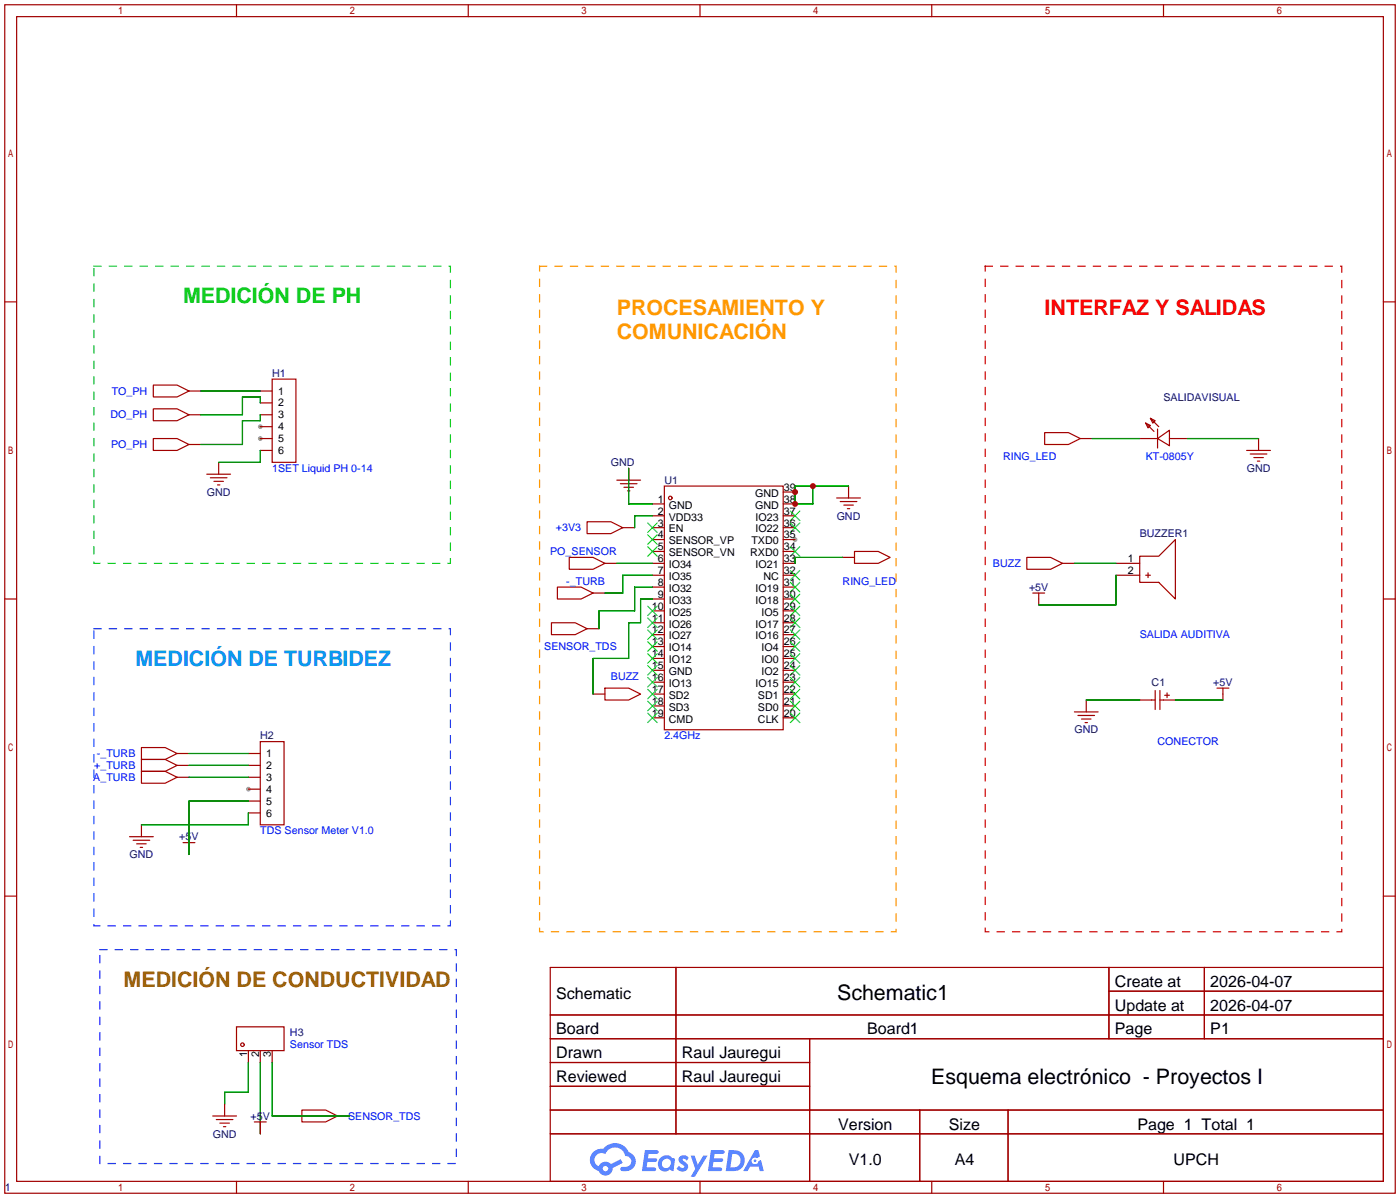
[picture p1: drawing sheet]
<svg xmlns="http://www.w3.org/2000/svg" width="299mm" height="256mm" viewBox="0 0 299 256" stroke-linecap="round" stroke-linejoin="round" font-family="sans-serif">
<g fill="#999">
<circle cx="169.9" cy="115.3" r=".51"/>
<circle cx="55.6" cy="91.2" r=".51"/>
<circle cx="55.6" cy="93.7" r=".51"/>
<circle cx="53.1" cy="168.7" r=".51"/>
</g>
<g fill="none" stroke="#a10000" stroke-width=".25">
<path d="M1 1h297.2v254h-297.2zM3.6 3.6h292.1v248.9h-292.1zM50.5 1v2.6M100.1 1v2.6M149.6 1v2.6M199.1 1v2.6M248.7 1v2.6M1 64.5h2.6M295.7 64.5h2.5M1 128h2.6M295.7 128h2.5M1 191.5h2.6"/>
<path d="M295.7 191.5h2.5M117.6 206.8h178.1v45.7h-178.1zM117.6 216.9h178.1M144.5 206.8v35.5M237 206.8v15.2M237 211.8h58.7M257.4 206.8v15.2M117.6 222h178.1M117.6 227.1h55.4M117.6 237.2h178.1M117.6 232.2h55.4M173 222v30.5"/>
<path d="M196.6 237.2v15.3M215.4 237.2v15.3M50.5 252.5v2.5M100.1 252.5v2.5M117.6 242.3h178.1M149.6 252.5v2.5M199.1 252.5v2.5M248.7 252.5v2.5"/>
</g>
<g fill="#5487ff">
<path d="M145.3 247.2a1.3 1.3 0 0 1 1.9 .2l-.4 .7a.54 .54 0 0 0-.9-.3l.1 .2a1.34 1.34 0 0 1 .9 1.8 1.47 1.47 0 0 1-2.3 0l.5-.6 .8 .4a.31 .31 0 0 0 .4-.3 .31 .31 0 0 0-.3-.3 1.12 1.12 0 0 1-.7-1.8z"/>
<path d="M147.6 247h.9l.6 1.9 1.2-1.9h.9l-2.7 4.5h-.9l1-1.7z"/>
<path d="M137.8 245.8h1.7a1.31 1.31 0 0 1 1.2 .2 .4 .4 0 0 1-.3 .6h-1.8l-.1 .9h1.6a.4 .4 0 0 1 .4 .5 .4 .4 0 0 1-.5 .3h-1.6l-.2 1.2h1.4a.46 .46 0 0 1 .5 .1 .46 .46 0 0 1 .1 .5l-.4 .2h-2.6z"/>
<path d="M151.9 245.8h1.7a1.32 1.32 0 0 1 1.2 .2 .39 .39 0 0 1-.3 .6h-1.8l-.1 .9h1.6a.4 .4 0 0 1 .4 .5 .4 .4 0 0 1-.4 .3h-1.7l-.2 1.2h1.4a.46 .46 0 0 1 .5 .1 .46 .46 0 0 1 .1 .5l-.4 .2h-2.6z"/>
<path d="M161.3 245.8h.8l.3 1.4-.6 .3a.75 .75 0 0 0-1.1 .3 .75 .75 0 0 0 .5 1 .75 .75 0 0 0 .9-.6l.5-.3 .6 2.4h-.8l-.3-1h-1.8l-.5 1h-1z"/>
<path d="M155.7 245.8l-.6 4.5h1.5a2.27 2.27 0 0 0 2.6-2.3 2.27 2.27 0 0 0-2.7-2.2zM156.5 246.6a1.5 1.5 0 0 1 1.8 1.5 1.5 1.5 0 0 1-1.9 1.4h-.3z"/>
<path d="M141.2 247.4a1.6 1.6 0 0 0-.3 2.3 1.6 1.6 0 0 0 2.3 .2l.7 .4 .3-2.5-.1-.3h-.5a1.58 1.58 0 0 0-2.4-.1zM141.8 248a.98 .98 0 0 1 1.6 .4 .98 .98 0 0 1-1.1 1.2 .94 .94 0 0 1-.9-.6 .94 .94 0 0 1 .4-1z"/>
<path d="M126.8 246.2a2.37 2.37 0 0 0 1.1 4 1.54 1.54 0 0 0 1.8 1 1.54 1.54 0 0 0 1.2-1.6l2.2-1.1-.5-.8-2 1.1a1.57 1.57 0 0 0-2.7 .5 1.5 1.5 0 0 1-.7-2.1 1.5 1.5 0 0 1 2.2-.6 2.23 2.23 0 0 1 2.3-1.4 2.23 2.23 0 0 1 2 1.9 1.16 1.16 0 0 1 1.2 1 1.16 1.16 0 0 1-1.1 1.3h-.7a.47 .47 0 0 0-.5 .4 .47 .47 0 0 0 .4 .5 2.17 2.17 0 0 0 2.5-1 2.17 2.17 0 0 0-.3-2.6l-.8-.5a3.2 3.2 0 0 0-5.5-.7l-1.1 .1zM128.8 249.8a.6 .6 0 0 1 1.2 0 .6 .6 0 0 1-1.2 0z"/>
<circle cx="161.4" cy="248.1" r=".28"/>
</g>
<path d="M20.1 56.9h76.2v63.5h-76.2z" fill="none" stroke="#0c3" stroke-width=".25" stroke-dasharray="1.5 1.8"/>
<path d="M115.3 56.9h76.2v142.2h-76.2z" fill="none" stroke="#f90" stroke-width=".25" stroke-dasharray="1.5 1.8"/>
<path d="M210.6 56.9h76.2v142.2h-76.2z" fill="none" stroke="#c00" stroke-width=".25" stroke-dasharray="1.5 1.8"/>
<path d="M20.1 134.4h76.2v63.5h-76.2zM21.3 202.9h76.2v45.8h-76.2z" fill="none" stroke="#03f" stroke-width=".25" stroke-dasharray="1.5 1.8"/>
<g fill="none" stroke="#a10000" stroke-width=".25">
<path d="M32.8 82.3h5l2.6 1.3-2.6 1.2h-5zM32.8 87.4h5l2.6 1.2-2.6 1.3h-5zM32.8 93.7h5l2.6 1.3-2.6 1.3h-5zM40.4 83.6h2.5M40.4 88.6h2.5M40.4 95h2.5M46.7 98.8v2.5M55.6 93.7h2.6M55.6 83.6h2.6M55.6 86.1h2.6M55.6 88.6h2.6M55.6 91.2h2.6"/>
<path d="M55.6 96.3h2.6M58.2 81h5v17.8h-5zM223.3 92.5h5l2.6 1.2-2.6 1.3h-5zM230.9 93.7h2.5M243.6 93.7h3.8M244.9 90.4l1 .5-.5 .5zM244.9 90.4l1.7 1.8M245.9 89.4l1 .5-.5 .5zM245.9 89.4l1.7 1.8M247.4 93.7l2.5-1.8v3.3zM247.4 91.7v4.1M249.9 93.7h3.8"/>
<path d="M266.4 96.3h5.1M267.2 97h3.6M268 97.8h2M268.7 98.6h.5M269 93.7v2.6M44.2 101.3h5.1M45 102.1h3.5M45.7 102.9h2.1M46.5 103.6h.5M121.7 119.1h5l2.6 1.3-2.6 1.3h-5zM125.5 111.5h5.1l2.5 1.3-2.5 1.2h-5.1zM131.8 102.6h5.1"/>
<path d="M132.6 103.4h3.5M133.1 112.8h2.5M133.3 104.1h2.1M134.1 104.9h.5M134.4 100.1v2.5M139.4 107.7h2.6M139.4 110.2h2.6M139.4 112.8h2.6M139.4 115.3h2.6M139.4 117.9h2.6M142 103.9h25.4v52.1h-25.4zM167.4 105.2h2.5"/>
<path d="M167.4 107.7h2.5M167.4 110.2h2.5M167.4 112.8h2.5M167.4 115.3h2.5M167.4 117.9h2.5M178.8 106.4h5.1M179.6 107.2h3.5M180.1 119.1h2.5M180.3 108h2.1M181.1 108.7h.5M181.4 103.9v2.5M182.6 117.9h5.1l2.5 1.2-2.5 1.3h-5.1z"/>
<path d="M219.5 119.1h5l2.6 1.3-2.6 1.3h-5zM243.6 118.9h4l3.6-3.6v12.7l-3.6-3.5h-4zM117.9 133.1h5l2.6 1.3-2.6 1.2h-5zM119.1 125.5h5.1l2.5 1.2-2.5 1.3h-5.1zM125.5 134.4h2.5M126.7 126.7h2.6M129.3 120.4h2.5M139.4 120.4h2.6M139.4 122.9h2.6M139.4 125.5h2.6M139.4 128h2.6M139.4 130.6h2.6"/>
<path d="M139.4 133.1h2.6M139.4 135.6h2.6M139.4 138.2h2.6M167.4 120.4h2.5M167.4 122.9h2.5M167.4 125.5h2.5M167.4 128h2.5M167.4 130.6h2.5M167.4 133.1h2.5M167.4 135.6h2.5M167.4 138.2h2.5M220.7 126.7h2.6"/>
<path d="M222 126.7v2.6M227.1 120.4h2.5M238.5 120.4h5.1M238.5 122.9h5.1M244.9 122.9h1M245.4 122.4v1M30.2 159.8h5.1l2.5 1.2-2.5 1.3h-5.1zM55.6 158.5h5.1v17.8h-5.1zM126.7 148.3h2.6M129.3 147.1h5.1l2.5 1.2-2.5 1.3h-5.1zM139.4 140.7h2.6M139.4 143.3h2.6"/>
<path d="M139.4 145.8h2.6M139.4 148.3h2.6M139.4 150.9h2.6M139.4 153.4h2.6M167.4 140.7h2.5M167.4 143.3h2.5M167.4 145.8h2.5M167.4 148.3h2.5M167.4 150.9h2.5M167.4 153.4h2.5M229.6 152.1h5.1M230.4 152.9h3.5"/>
<path d="M231.1 153.7h2.1M231.9 154.4h.5M232.2 149.6v2.5M243.6 149.6h3.3M246.9 147.6v4M247.9 147.6v4M247.9 149.6h3.3M248.9 148.6h1M249.4 148.1v1M260.1 147.1h2.5M261.4 147.1v2.5M27.7 178.8h5.1"/>
<path d="M28.4 179.6h3.6M30.2 162.3h5.1l2.5 1.3-2.5 1.2h-5.1zM30.2 164.8h5.1l2.5 1.3-2.5 1.3h-5.1zM30.2 176.3v2.5M37.8 161h2.6M37.8 163.6h2.6M37.8 166.1h2.6M53.1 161h2.5M53.1 163.6h2.5M53.1 166.1h2.5M53.1 168.7h2.5M53.1 171.2h2.5"/>
<path d="M53.1 173.7h2.5M29.2 180.3h2M30 181.1h.5M39.1 180.1h2.6M40.4 180.1v2.5M50.5 219.5h10.2v5h-10.2zM45.5 238.5h5M46.2 239.3h3.6M48 236v2.5M53.1 224.5v2.6M54.4 239.8h2.5M55.6 224.5v2.6"/>
<path d="M55.6 239.8v2.5M58.2 224.5v2.6M64.5 237.2h5.1l2.5 1.3-2.5 1.3h-5.1zM72.1 238.5h2.6M47 240h2M47.8 240.8h.5"/>
<circle cx="143.3" cy="106.4" r=".38"/>
<circle cx="51.8" cy="223.3" r=".38"/>
</g>
<g fill="none" stroke="#3c3" stroke-width=".25">
<path d="M138.4 116.8l2.1 2.1M138.4 114.3l2.1 2M138.4 111.8l2.1 2M140.5 116.8l-2.1 2.1M140.5 114.3l-2.1 2M140.5 111.8l-2.1 2M168.9 109.2l2 2.1M168.9 111.8l2 2M168.9 116.8l2 2.1M170.9 109.2l-2 2.1M170.9 111.8l-2 2M170.9 116.8l-2 2.1"/>
<path d="M138.4 139.7l2.1 2M138.4 137.2l2.1 2M138.4 134.6l2.1 2.1M138.4 132.1l2.1 2M138.4 129.5l2.1 2.1M140.5 139.7l-2.1 2M140.5 137.2l-2.1 2M140.5 134.6l-2.1 2.1M140.5 132.1l-2.1 2M140.5 129.5l-2.1 2.1M168.9 121.9l2 2.1M168.9 124.5l2 2"/>
<path d="M168.9 127l2 2M168.9 129.5l2 2.1M168.9 132.1l2 2M168.9 134.6l2 2.1M168.9 137.2l2 2M168.9 139.7l2 2M170.9 121.9l-2 2.1M170.9 124.5l-2 2M170.9 127l-2 2M170.9 129.5l-2 2.1M170.9 132.1l-2 2M170.9 134.6l-2 2.1"/>
<path d="M170.9 137.2l-2 2M170.9 139.7l-2 2M138.4 152.4l2.1 2M138.4 149.9l2.1 2M138.4 147.3l2.1 2.1M138.4 144.8l2.1 2M138.4 142.2l2.1 2.1M140.5 142.2l-2.1 2.1M140.5 147.3l-2.1 2.1M140.5 152.4l-2.1 2M140.5 149.9l-2.1 2M140.5 144.8l-2.1 2"/>
<path d="M168.9 142.2l2 2.1M168.9 144.8l2 2M168.9 147.3l2 2.1M168.9 149.9l2 2M168.9 152.4l2 2M170.9 142.2l-2 2.1M170.9 144.8l-2 2M170.9 147.3l-2 2.1M170.9 149.9l-2 2M170.9 152.4l-2 2"/>
</g>
<g fill="none" stroke="#008700" stroke-width=".25">
<path d="M42.9 83.6h12.7M55.6 86.1v-1.3h-3.8v3.8h-8.9M55.6 88.6v1.3h-3.8v5.1h-8.9M55.6 96.3v2.5h-8.9M233.4 93.7h10.2M253.7 93.7h15.3M134.4 100.1v7.6h5M139.4 110.2h-3.8v2.6M173.7 103.9v3.8h-3.8v-3.8h11.5M180.1 119.1h-10.2v1.3M131.8 120.4h7.6M139.4 125.5h-3.8v5.1h-7.6v3.8"/>
<path d="M139.4 122.9h-6.3v3.8h-3.8M139.4 128h-2.5v5.1h-2.5v7.6h-7.7v7.6M229.6 120.4h8.9M238.5 122.9v6.4h-16.5M232.2 149.6h11.4M251.2 149.6h10.2M40.4 161h12.7M40.4 163.6h12.7M40.4 166.1h12.7M53.1 173.7v2.6h-22.9M53.1 171.2h-12.7v11.4M53.1 227.1v6.3h-5.1v2.6"/>
<path d="M55.6 227.1v15.2M58.2 227.1v11.4h16.5"/>
</g>
<g fill="#c00">
<circle cx="169.9" cy="105.2" r=".63"/>
<circle cx="173.7" cy="103.9" r=".63"/>
<circle cx="169.9" cy="107.7" r=".63"/>
</g>
<text font-size="4.6" fill="#0c0" x="39.1" y="64.8">MEDICIÓN DE PH</text>
<g font-size="4.6" fill="#f90">
<text x="131.8" y="67.4">PROCESAMIENTO Y</text>
<text x="131.8" y="72.4">COMUNICACIÓN</text>
</g>
<text font-size="4.6" fill="#f00" x="223.3" y="67.4">INTERFAZ Y SALIDAS</text>
<text font-size="4.6" fill="#09f" x="29" y="142.3">MEDICIÓN DE TURBIDEZ</text>
<text font-size="4.6" fill="#960" x="26.4" y="210.9">MEDICIÓN DE CONDUCTIVIDAD</text>
<g font-size="4.6">
<text x="178.9" y="213.8">Schematic1</text>
<text x="199" y="231.6">Esquema electrónico - Proyectos I</text>
</g>
<g font-size="3.4">
<text x="118.9" y="213.5">Schematic</text>
<text x="238.3" y="210.9">Create at</text>
<text x="258.7" y="210.9">2026-04-07</text>
<text x="118.9" y="221.1">Board</text>
<text x="185.3" y="221.1">Board1</text>
<text x="238.3" y="216">Update at</text>
<text x="238.3" y="221.1">Page</text>
<text x="258.7" y="216">2026-04-07</text>
<text x="258.7" y="221.1">P1</text>
<text x="118.9" y="226.2">Drawn</text>
<text x="145.7" y="226.2">Raul Jauregui</text>
<text x="118.9" y="231.2">Reviewed</text>
<text x="145.7" y="231.2">Raul Jauregui</text>
<text x="179.1" y="241.4">Version</text>
<text x="202.8" y="241.4">Size</text>
<text x="243.1" y="241.4">Page 1 Total 1</text>
<text x="181.4" y="249">V1.0</text>
<text x="204" y="249">A4</text>
<text x="250.8" y="249">UPCH</text>
</g>
<g font-size="2.3" fill="#000080">
<text x="58.2" y="80.5">H1</text>
<text x="248.7" y="85.6">SALIDAVISUAL</text>
<text x="130.6" y="99.6">GND</text>
<text x="266.4" y="100.9">GND</text>
<text x="44.2" y="105.9">GND</text>
<text x="142" y="103.4">U1</text>
<text x="178.8" y="111">GND</text>
<text x="243.6" y="114.8">BUZZER1</text>
<text x="219.9" y="126.3">+5V</text>
<text x="246.1" y="146.6">C1</text>
<text x="259.3" y="146.6">+5V</text>
<text x="55.6" y="158">H2</text>
<text x="229.6" y="156.7">GND</text>
<text x="38.3" y="179.6">+5V</text>
<text x="27.7" y="183.4">GND</text>
<text x="62" y="221.5">H3</text>
<text x="53.6" y="239.3">+5V</text>
<text x="45.5" y="243.1">GND</text>
<text x="1" y="254.5">1</text>
</g>
<g font-size="2.3" fill="#00f">
<text x="23.6" y="89.4">DO_PH</text>
<text x="23.9" y="84.4">TO_PH</text>
<text x="23.7" y="95.8">PO_PH</text>
<text x="58.2" y="100.9">1SET Liquid PH 0-14</text>
<text x="214.4" y="98.3">RING_LED</text>
<text x="244.9" y="98.3">KT-0805Y</text>
<text x="118.8" y="113.6">+3V3</text>
<text x="117.6" y="118.6">PO_SENSOR</text>
<text x="121" y="125">-_TURB</text>
<text x="180.1" y="125">RING_LED</text>
<text x="212.2" y="121.2">BUZZ</text>
<text x="243.6" y="136.4">SALIDA AUDITIVA</text>
<text x="116.3" y="139">SENSOR_TDS</text>
<text x="130.6" y="145.3">BUZZ</text>
<text x="20.7" y="161.8">-_TURB</text>
<text x="142" y="158">2.4GHz</text>
<text x="247.4" y="159.3">CONECTOR</text>
<text x="19.9" y="166.9">A_TURB</text>
<text x="20.1" y="164.4">+_TURB</text>
<text x="55.6" y="178.3">TDS Sensor Meter V1.0</text>
<text x="62" y="224.1">Sensor TDS</text>
<text x="74.4" y="239.3">SENSOR_TDS</text>
</g>
<g font-size="2.3">
<text x="59.4" y="84.3">1</text>
<text x="59.4" y="86.9">2</text>
<text x="59.4" y="89.4">3</text>
<text x="59.4" y="92">4</text>
<text x="59.4" y="94.5">5</text>
<text x="59.4" y="97">6</text>
<text x="140.6" y="107.4">1</text>
<text x="161.4" y="106.2">GND</text>
<text x="167.5" y="104.9">39</text>
<text x="167.5" y="107.4">38</text>
<text x="140.6" y="112.5">3</text>
<text x="140.6" y="110">2</text>
<text x="142.9" y="113.8">EN</text>
<text x="142.9" y="111.3">VDD33</text>
<text x="142.9" y="108.7">GND</text>
<text x="161.4" y="108.7">GND</text>
<text x="161.5" y="111.3">IO23</text>
<text x="161.5" y="113.8">IO22</text>
<text x="167.5" y="110">37</text>
<text x="167.5" y="112.5">36</text>
<text x="140.6" y="117.6">5</text>
<text x="140.6" y="115.1">4</text>
<text x="142.9" y="118.9">SENSOR_VN</text>
<text x="142.9" y="116.3">SENSOR_VP</text>
<text x="160.3" y="118.9">RXD0</text>
<text x="160.6" y="116.3">TXD0</text>
<text x="167.5" y="115.1">35</text>
<text x="167.5" y="117.6">34</text>
<text x="140.6" y="125.2">8</text>
<text x="140.6" y="122.7">7</text>
<text x="140.6" y="120.1">6</text>
<text x="142.9" y="124">IO35</text>
<text x="142.9" y="121.4">IO34</text>
<text x="161.5" y="121.4">IO21</text>
<text x="163.1" y="124">NC</text>
<text x="167.5" y="120.1">33</text>
<text x="167.5" y="122.7">32</text>
<text x="167.5" y="125.2">31</text>
<text x="241" y="120.1">1</text>
<text x="241" y="122.7">2</text>
<text x="139.3" y="130.3">10</text>
<text x="140.6" y="127.8">9</text>
<text x="142.9" y="131.6">IO25</text>
<text x="142.9" y="129">IO33</text>
<text x="142.9" y="126.5">IO32</text>
<text x="161.5" y="126.5">IO19</text>
<text x="161.5" y="129">IO18</text>
<text x="162.8" y="131.6">IO5</text>
<text x="167.5" y="127.8">30</text>
<text x="167.5" y="130.3">29</text>
<text x="139.3" y="137.9">13</text>
<text x="139.3" y="135.4">12</text>
<text x="139.3" y="132.8">11</text>
<text x="142.9" y="136.7">IO27</text>
<text x="142.9" y="134.1">IO26</text>
<text x="161.5" y="134.1">IO17</text>
<text x="161.5" y="136.7">IO16</text>
<text x="167.5" y="132.8">28</text>
<text x="167.5" y="135.4">27</text>
<text x="167.5" y="137.9">26</text>
<text x="139.3" y="143">15</text>
<text x="139.3" y="140.5">14</text>
<text x="142.9" y="141.7">IO12</text>
<text x="142.9" y="139.2">IO14</text>
<text x="162.8" y="139.2">IO4</text>
<text x="162.8" y="141.7">IO0</text>
<text x="167.5" y="140.5">25</text>
<text x="167.5" y="143">24</text>
<text x="139.3" y="148.1">17</text>
<text x="139.3" y="145.5">16</text>
<text x="142.9" y="149.4">SD2</text>
<text x="142.9" y="146.8">IO13</text>
<text x="142.9" y="144.3">GND</text>
<text x="161.5" y="146.8">IO15</text>
<text x="162" y="149.4">SD1</text>
<text x="162.8" y="144.3">IO2</text>
<text x="167.5" y="145.5">23</text>
<text x="167.5" y="148.1">22</text>
<text x="139.3" y="153.2">19</text>
<text x="139.3" y="150.6">18</text>
<text x="142.9" y="154.4">CMD</text>
<text x="142.9" y="151.9">SD3</text>
<text x="162" y="151.9">SD0</text>
<text x="162" y="154.4">CLK</text>
<text x="167.5" y="150.6">21</text>
<text x="167.5" y="153.2">20</text>
<text x="56.9" y="161.8">1</text>
<text x="56.9" y="164.3">2</text>
<text x="56.9" y="166.9">3</text>
<text x="56.9" y="169.4">4</text>
<text x="56.9" y="172">5</text>
<text x="56.9" y="174.5">6</text>
<text x="52.8" y="225.9" transform="rotate(-90 52.8 225.9)">1</text>
<text x="55.4" y="225.9" transform="rotate(-90 55.4 225.9)">2</text>
<text x="57.9" y="225.9" transform="rotate(-90 57.9 225.9)">3</text>
</g>
</svg>
